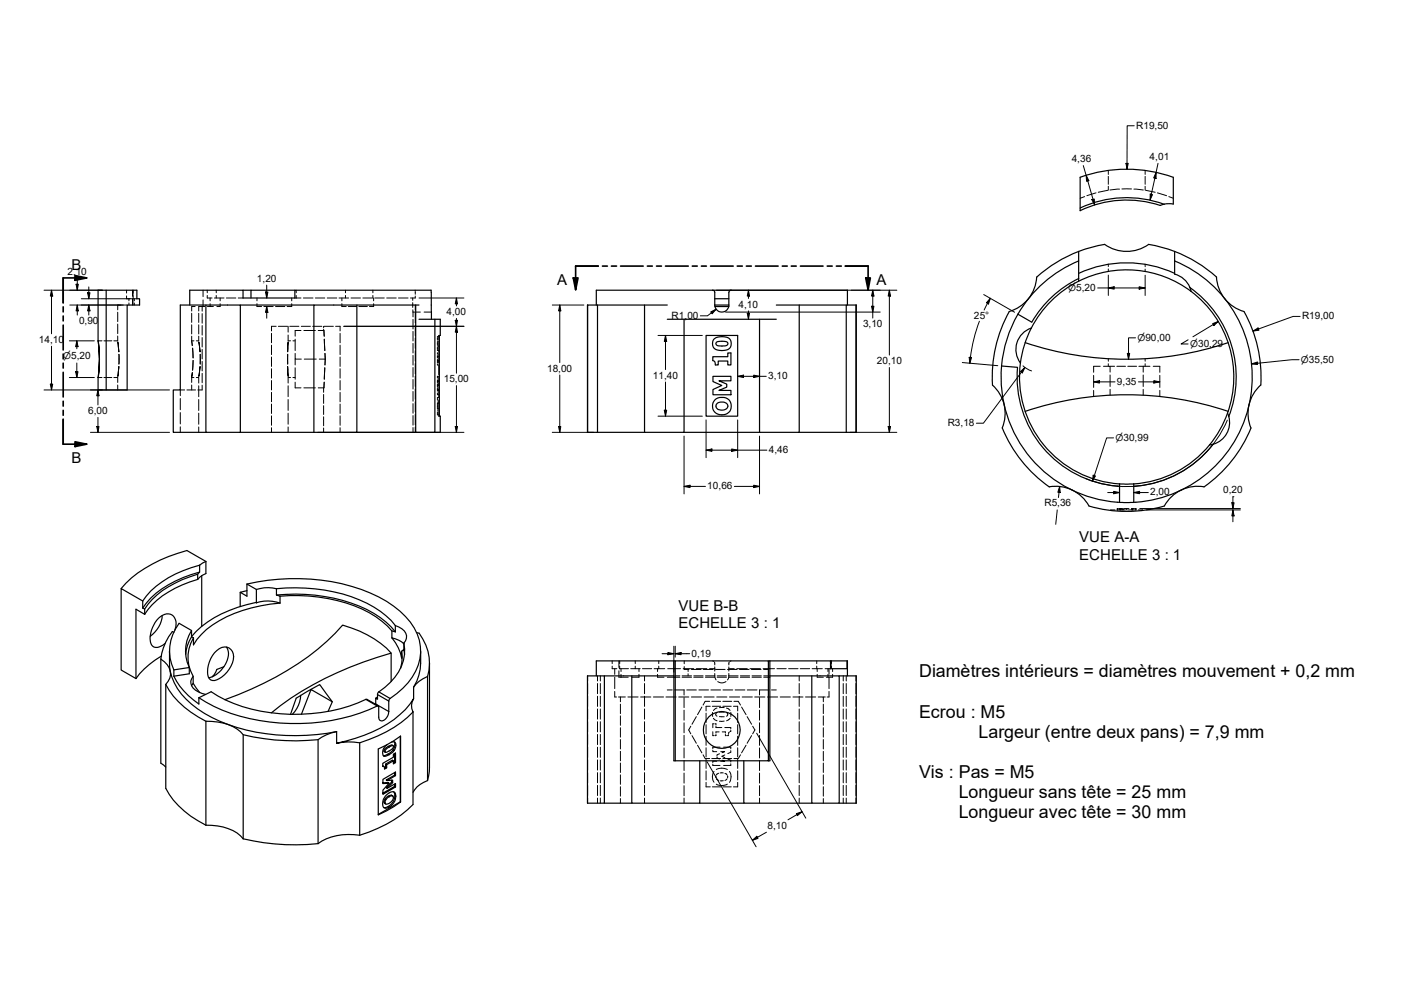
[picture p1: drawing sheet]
<svg xmlns="http://www.w3.org/2000/svg" width="594mm" height="420mm" viewBox="0 0 594 420" stroke-linecap="round" stroke-linejoin="round" font-family="sans-serif">
<!-- layer: Hidden(Default) -->
<g fill="none" stroke="#000" stroke-width=".42">
<path d="M470 72.3v1.7M470 74.8v3.3M470 79v1.6M485.6 72.3v1.7M485.6 74.8v3.3M485.6 79v1.6M459.9 83.4l-1.9 .7M464.8 81.8l-3.9 1.2M469.7 80.7l-4 .8M474.7 80.2l-4 .4M475.7 80.1h4.1M480.8 80.2l4 .4"/>
<path d="M485.8 80.7l4 .8M490.8 81.8l3.9 1.2M495.6 83.4l1.9 .7M470 112v1M470 114v1M485.6 112.1v1M485.6 114.1v1M49.9 132.4v4M49.9 137.4v4.1M51.2 129.3h-1.3v2.1M52.6 129.3h1.3M53.7 123v1.2"/>
<path d="M53.7 125.5v1.2h1.4M54.7 126.7v.9M54.7 128.4v.9M56.2 123v2.6M56.2 126.8v2.5M56.4 123v2.6M56.4 126.8v2.5M56.5 123v1.2M56.5 125.5v1.2M56.6 126.7h1.4M57 126.7v.9M57 128.4v.9"/>
<path d="M81.3 132.8v3.9M81.3 137.7v3.9M82.7 130h-1.4v1.9M84.3 132.8v3.9M84.3 137.7v3.9M85.7 130h-1.4v1.9M85.7 132.9v4.1M85.7 138v4.1M86.1 123v2.8M86.1 127.2v2.8M86.9 130h-1.2v1.9M87.9 125.3v1h2"/>
<path d="M87.9 123v1.1M87.9 130h2.6M89.1 126.3v1.3M89.1 128.8v1.2M90.9 126.3h4.1M91.7 123v1.1M91.7 125.3v1M93.3 128.8v1.2h-1.4M93.3 126.3v1.3M96 126.3h4M101 126.3h2.1M109 128.8v1.2h1.9"/>
<path d="M109 126.3v1.3M111.9 130h3.9M116.8 130h4M117.1 138.3h-2v2M118 138.3h3.9M122.2 138.3v2.5M122.9 138.3h3.8M123.7 128.8v1.2h-2M123.7 126.3v1.3M125 126.3h.2M125.4 126.3h2.2M125.6 123v1.1"/>
<path d="M125.6 125.3v1M127.8 138.3h3.8M128.7 126.3h4M132.6 138.3h3.9M133.7 126.3h4M137.2 138.3v.6M137.2 139.6v.5M137.4 138.3h4M138.7 126.3h4.1M142.3 138.3h1.9v2M143.8 126.3h4M145 128.8v1.2h1.8"/>
<path d="M145 126.3v1.3M146.5 123v1.1M146.5 125.3v1M147.7 130h3.6M148.8 126.3h4M152.1 130h3.7M153.9 126.3h4M158.1 123v1.1M158.1 125.3v1M158.4 126.3v1.3M158.4 128.8v1.2h-1.7M158.9 126.3h4"/>
<path d="M164 126.3h4M169 126.3h4M175 128.3v2M175 126.3v1.1M175.1 131.4v.9M175.1 132.3h3.1M175.1 132.3v2M175.1 135.4v4.1M176 123v.4M176.1 123.6v1.2M176.1 125.5v.8h-2M176.1 129.3v2.2"/>
<path d="M176.1 132.6v4.3M176.1 138v4.3M179.8 132.3h3.1M41.6 144.5h1.6M44.1 144.5h3.3M49.9 142.5v2h-1.6M50 145l.4 4.1zM50.4 150.2v4.1zM50.4 155.4l-.4 4.2zM81.3 144.5l.2 2M81.3 142.5v2M81.3 144.5h.9"/>
<path d="M81.5 158l-.2 2.1zM81.9 151.7l-.2-4.1 .2 4.1M81.9 152.8l-.2 4.2 .2-4.2M84.3 142.5v2h-1.1M84.3 145l.5 4.1zM84.8 155.4l-.5 4.2zM84.9 150.2v4.1zM85.7 143.1v4M85.7 148.1v4.1M85.7 153.2v4.1M85.7 158.3v4M115.1 141.3v4"/>
<path d="M115.1 146.3v4M115.1 151.4v4M115.1 156.3v4M122 150.2v4.1zM122 155.4l.2 4.2zM122.2 145l-.2 4.1zM122.2 142v2.5h1M124.2 144.5h1M125.2 149.8v2.5h2.6M125.2 143.8v4.8M125.2 152.3v2.4M125.2 155.9v4.9"/>
<path d="M127.6 140.1h-2.4v2.4M128.8 140.1h4.9M129 152.3h5.1M134.9 140.1h2.5l.1 2.4M135.4 152.3h2.5M137.5 143.8l.2 4.8M137.7 155.9l-.2 4.9M137.8 149.8l.1 2.5M137.9 152.3l-.1 2.4M144.2 141.3v4M144.2 146.3v4M144.2 151.4v4"/>
<path d="M144.2 156.3v4M175.1 140.5v4.1M175.1 145.6v4M175.1 150.7v4.1M175.1 155.8v4.1M176.1 143.4v4.3M176.1 148.8v4.3M176.1 154.2v4.3M176.1 159.6v4.3M185.5 143.2v1M185.5 144.9v1.5M185.5 147.2v1"/>
<path d="M185.5 148.4l.2 .2M185.5 150.7v1.1M185.5 152.4l.2 .7M185.5 153.3v.5M185.5 154.3l.2 .4M185.5 153.5h.2M185.5 152.9h.2M185.5 151.2h.2M185.5 144.7h.2M185.5 146.7h.2M185.7 142.7l-.2 .3M185.7 149.6l-.2 .6"/>
<path d="M185.7 159.6l-.2 .7M185.9 154.7h.2M185.9 153.5h.2M185.9 152.9h.2M185.9 151.2h.2M185.9 149.6h.2M185.9 153.1h.2M185.9 159.6h.2M185.9 142.7h.2M185.9 148.6h.2M185.9 144.7h.2M185.9 146.7h.2"/>
<path d="M186.1 145.1v4M186.1 150v4M186.1 154.9v4M186.1 159.8v3.9M186.3 142.2h-.2v2M463.7 159.2v5.1M466.5 155.3h-2.8v2.5M467.9 155.3h2.8v2.5M470 152.1v1M470 154.2v1.1M470.7 155.3h1.9M470.7 159v4.9"/>
<path d="M473.6 155.3h3.7M478.2 155.3h3.8M482.9 155.3h4.7M484.8 155.3v2.5M484.8 159v4.9M485.6 152.1v1M485.6 154.2v1.1M489 155.3h2.8v2.5M491.8 159.2v5.1M41.6 160.1h1.6M44.1 160.1h3.3M48.3 160.1h1.6v2.1"/>
<path d="M49.9 163.2v2.1M76.5 169v4.7M76.5 174.9v4.8M78.3 165.3h-1.8v2.4M79.2 165.3h3.7M81.3 163.2v2.1M82.2 160.1h-.9v2.1M83.2 160.1h1.1v2.3M84.3 163.6v4.6M84.3 169.4v4.6M84.3 175.2v4.7M85.7 163.3v2h-1.8"/>
<path d="M115.1 161.3v4M115.1 166.3v4M115.1 171.3v4M115.1 176.3v4M122.2 163.6v4.6M122.2 169.4v4.6M122.2 175.2v4.7M123.2 160.1h-1v2.3M124.2 160.1h1M125.2 162v2.4h2.4M128.8 164.4h4.9M137.2 164.4v1.9"/>
<path d="M137.2 167.2v3.8M137.2 172v3.7M137.2 176.7v3.8M137.5 162l-.1 2.4h-2.5M144.2 161.3v4M144.2 166.3v4M144.2 171.3v4M144.2 176.3v4M175.1 160.9v4.1M175.1 166v4.1M175.1 171.1v4.1M175.1 176.2v4.1"/>
<path d="M176.1 165v4.3M176.1 170.3v4.4M176.1 175.7v4.4M185.5 161l.2 .8M185.5 164.6l.2 .5M185.5 166.6l.2 .8M185.5 161.8v.5M185.5 163.4v.6M185.5 165.1v.7M185.5 170.9v2.5M185.5 174.6l.2 1.3M185.5 161.5h.2"/>
<path d="M185.5 164.1h.2M185.5 165.5h.2M185.5 170.5h.2M185.5 171h.2M185.5 173.3h.2M185.5 173.9h.2M185.7 162.9v.5M185.7 168.5l-.2 1.2M185.9 161.5h.2M185.9 162.9h.2M185.9 164.1h.2M185.9 165.5h.2"/>
<path d="M185.9 161.8h.2M185.9 163.4h.2M185.9 165.1h.2M185.9 167.4h.2M185.9 170.5h.2M185.9 171h.2M185.9 175.9h.2M185.9 168.5h.2M185.9 173.3h.2M185.9 173.9h.2M186.1 164.7v3.9M186.1 169.6v3.9"/>
<path d="M186.1 174.5v1.9h.2M463.7 165.5v2.6M470.7 165.1v2.4M484.8 165.1v2.4M491.8 165.5v2.6M76.5 181v2.3M84.3 181v2.3M115.1 181.3v2M122.2 181v2.3M137.2 181.5v1.8M144.2 181.3v2M175.1 181.3v2"/>
<path d="M176.1 181.1v2.2M471 216.4v.1M472.8 216.2l-1.8 .1M473.8 215.6h.4M473.8 216l3.5 .2M474 215.6v.2M474 216v.2M474.5 215.6l1.3 .2M474.8 215.6v.2M474.8 216v.2M475 215.6v.2M475 216v.2"/>
<path d="M475.2 215.6v.2M475.2 216v.2M475.8 216v.2M476.2 215.6v.2M476.2 216v.2M476.5 215.6v.2M476.5 216v.2M476.8 215.6h1.9M477.7 215.6v.2M477.7 216v.2M478.2 216.2h3.6M479.7 215.6h1.4"/>
<path d="M479.8 215.6v.2M479.8 216v.2M480.3 215.6v.2M480.3 216v.2M481.4 215.6l.3 .2M481.6 215.6v.2M481.6 216v.2M481.7 216v.2M482.7 216.2l1.7 .1M484.4 216.4v.1M249.2 286.6v2.1M249.2 289.8v4.3"/>
<path d="M249.2 295.2v4.3M253.4 286.6v2.1M253.4 289.8v4.3M253.4 295.2v4.3M254.6 286.6v2.1M254.6 289.8v4.3M254.6 295.2v4.3M259.6 282.4v1.1h2M259.6 280.2v1.1M260.7 293.2v2.3h.7M260.7 283.5v2.4M260.7 287.1v4.9"/>
<path d="M262.3 295.5h2.9M262.4 284.4v2.7h.3M262.4 280.2v2.8M262.6 283.5h3.9M262.8 280.2v1.1M262.8 282.4v1.1M263 287.1h3.4M263.1 295.5v2M263.1 298.6v4M263.3 283.5v1.2M263.3 285.9v1.2M266.3 295.5h4.3"/>
<path d="M267.5 283.5h4M269.4 280.2v1.1M269.4 282.4v1.1M271 283.5v1.2M271 285.9v1.2h-3.1M271.7 295.5h4.3M272.4 283.5h4M273.3 286.6v2.1M273.3 289.8v4.3M273.3 295.2v4.3M277.1 295.5h4.3M277.4 283.5h4.5"/>
<path d="M278.8 285.9v1.2h2.8M278.8 283.5v1.2M279.3 280.2v1.1M279.3 282.4v1.1M282.4 295.5h4.3M283 292.5h2.1M283 287.1h2.8M283.1 283.5h2.7M286.1 292.5h4.1M286.3 283.5h2.2M286.3 287.1h2M286.3 286.6h2"/>
<path d="M287.8 295.5h4.3M289.2 287.1h4M289.2 286.6h4M289.7 283.5h4.4M290.1 292.5v2.2M290.1 295.8v4.2M290.1 280.2v1.2M290.1 282.6v1.2h2.1M291.2 292.5h4.1M291.8 283.8v.9M291.8 285.7v.9M293.2 295.5h4.3"/>
<path d="M293.2 283.8h4M294.2 287.1h3.9M294.2 286.6h3.9M295.3 283.5h4.4M296.4 292.5h4M297.6 299.8l-1.8 3.2M298.3 283.8h4.1M298.6 295.5h4.2M299.1 287.1h4M299.1 286.6h4M300.9 283.5h2.2M300.9 297.3h-1.9l-.9 1.6"/>
<path d="M301.2 299.4h-1.8v2M301.4 292.5h4.2M301.8 297.3h3.8M302.1 299.4h3.5M302.2 280.2l.4 .2M303 280.7l.1 1.2M303.1 286.6l.6 1.7M303.1 282.7v1.8M303.1 285.5v1.1M303.4 283.8h4.1M303.9 295.5h4.3M304.1 287.1h3.9"/>
<path d="M304.1 286.6h3.9M304.4 289a2.95 2.95 0 0 0 3.4 0M306.5 299.4h3.6M306.5 297.3h3.8M306.6 292.5h4.1M308.5 283.8h4M309 287.1h4M309 286.6h4M309.1 282.7v1.8M309.1 286.6l-.6 1.7M309.1 283.5h2.2M309.1 285.5v1.1"/>
<path d="M309.2 280.7l-.1 1.2M309.3 295.5h4.3M310 280.2l-.4 .2M311 299.4h1.8v2M311.2 297.3h1.9l.9 1.6M311.7 292.5h4.1M312.4 283.5h4.5M313.6 283.8h4M313.9 287.1h4M313.9 286.6h4M314.5 299.8l1.9 3.2M314.7 295.5h4.3"/>
<path d="M316.9 292.5h4.1M318 283.5h4.5M318.6 283.8h4.1M318.9 287.1h3.9M318.9 286.6h3.9M320 295.5h4.4M322.1 295.8v4.2M323.6 283.5h2.2M323.8 283.8h2M323.8 287.1h2M323.8 286.6h2M325.4 295.5h4.4"/>
<path d="M326.1 292.5h-4.1l.1 2.2M326.5 283.5h1.9M327.2 292.5h2M329.4 283.5h4M330.8 295.5h4.4M334.4 283.5h4M336.2 295.5h4.3M338.9 286.6v2.1M338.9 289.8v4.3M338.9 295.2v4.3M339.3 283.5h4M341.6 295.5h4.3"/>
<path d="M344.4 283.5h4.3M346.3 280.2v1.1M346.3 282.4v1.1M346.5 285.9v1.2h2.6M346.5 283.5v1.2M347 295.5h2.1v2M349.1 295.5h.8M349.1 298.6v4M349.9 283.5h2.3M351.1 283.5v1.2M351.1 285.9v1.2M351.5 293.2v2.3h-.8"/>
<path d="M351.5 283.5v2.4M351.5 287.1v4.9M352.6 280.2v1.1M352.6 282.4v1.1M353.1 285.9v1.2h-2.7M353.1 283.5v1.2M357.6 286.6v2.1M357.6 289.8v4.3M357.6 295.2v4.3M358.8 286.6v2.1M358.8 289.8v4.3M358.8 295.2v4.3"/>
<path d="M363 286.6v2.1M363 289.8v4.3M363 295.2v4.3M249.2 300.6v4.3M249.2 306v4.3M249.2 311.4v4.3M249.2 316.8v4.3M253.4 300.6v4.3M253.4 306v4.3M253.4 311.4v4.3M253.4 316.8v4.3M254.6 300.6v4.3"/>
<path d="M254.6 306v4.3M254.6 311.4v4.3M254.6 316.8v4.3M263.1 303.5v4M263.1 308.5v4M263.1 313.5v4M263.1 318.6v4M273.3 300.6v4.3M273.3 306v4.3M273.3 311.4v4.3M273.3 316.8v4.3M290.1 301.1v4.3"/>
<path d="M290.1 306.4v4.3M290.1 311.8v4.2M290.1 317.1v4.3M292.9 307.9l-.9 1.6 .9 1.6M293.4 311.9l1.9 3.2M295.3 303.8l-1.9 3.3M295.8 316l1.8 3.2M299.4 302.4v3.9M299.4 307.3v3.8M299.4 312.1v3.9M299.4 317v3.9M302.2 302v1.8"/>
<path d="M302.3 318.1v.6h1.6M302.3 310.2v1.7h.4M302.5 304.5l1.5 1.1M302.7 306.9h-.4v1.6M303.1 306.9h.5v.5M303.6 307.9v.6h2.5M303.6 311.4v.5h-.5M304 300.2l-1.5 1M304 302.1l-.5 .8 .5 .7M304.9 310.3h-1.3v.5M305.1 300h2M305.1 303.8l2 .1"/>
<path d="M305.1 301.9h2M305.1 319.6l-1.1 .4v.5M305.3 316.8h-3v.6M305.6 318.7h1.7l-1.1 .4M306.3 310.3h1.3v.5M306.8 316.8h3.1v.7M307.1 305.7l-2 .1M307.3 308.5h2.6v.5M307.6 311.4v.5h.4M308 300.2l1.6 1M308 302.1l.2 .1a.78 .78 0 0 1 .4 .7 .78 .78 0 0 1-.6 .7M308.9 311.4v.5h-.5"/>
<path d="M309.2 310.4l-.3 .7M309.6 304.5l-1.5 1.1M309.9 309.5v.6l-.3 .1M309.9 318.2v.7l-1.3 .6M309.9 302v1.8M312.8 302.4v3.9M312.8 307.3v3.8M312.8 312.1v3.9M312.8 317v3.9M316.4 316l-1.9 3.2M316.8 303.8l1.9 3.3M318.7 311.9l-1.9 3.2"/>
<path d="M319.2 307.9l.9 1.6-.9 1.6M322.1 301.1v4.3M322.1 306.4v4.3M322.1 311.8v4.2M322.1 317.1v4.3M338.9 300.6v4.3M338.9 306v4.3M338.9 311.4v4.3M338.9 316.8v4.3M349.1 303.5v4M349.1 308.5v4M349.1 313.5v4"/>
<path d="M349.1 318.6v4M357.6 300.6v4.3M357.6 306v4.3M357.6 311.4v4.3M357.6 316.8v4.3M358.8 300.6v4.3M358.8 306v4.3M358.8 311.4v4.3M358.8 316.8v4.3M363 300.6v4.3M363 306v4.3M363 311.4v4.3"/>
<path d="M363 316.8v4.3M249.2 322.2v4.3M249.2 327.6v4.3M249.2 333v4.3M249.2 338.4v2.1M253.4 322.2v4.3M253.4 327.6v4.3M253.4 333v4.3M253.4 338.4v2.1M254.6 322.2v4.3M254.6 327.6v4.3M254.6 333v4.3"/>
<path d="M254.6 338.4v2.1M263.1 323.5v4M263.1 328.5v4M263.1 333.5v4M263.1 338.6v1.9M273.3 322.2v4.3M273.3 327.6v4.3M273.3 333v4.3M273.3 338.4v2.1M290.1 322.4v4.3M290.1 327.8v4.2M290.1 333.1v4.3"/>
<path d="M290.1 338.4v2.1M298.1 320l.9 1.6h1.9M299.4 331.7v1.9h1.8M299.4 321.9v3.9M299.4 326.8v3.9M301.8 321.6h3.8M302.1 333.6h3.5M302.3 324v.5h3M302.8 327.1a4.1 4.1 0 0 0 0 4.5M303.6 328.9v.9M303.7 326.2l.2-.1a5.3 5.3 0 0 1 4.5 .1M303.7 332.5l2.4 .5 2.3-.5"/>
<path d="M303.8 330.2l.9 .7M303.9 322.7h-1.6v.6M304 320.9v.5l1.1 .4M304.7 327.8l-.9 .7M305.4 327.7h1.3M306.2 322.3l1.1 .4h-1.7M306.5 333.6h3.6M306.5 321.6h3.8M306.7 331l-1.3 .1M307.3 320.1l-1.2 .6 1.2 .5M307.4 327.9l.9 .6M308.3 330.2l-.9 .7"/>
<path d="M308.5 328.9v.9M308.6 321.8l1.3 .6v.7M309.3 327.1a4.2 4.2 0 0 1 0 4.6M309.9 323.8v.7h-3.1M312.8 331.7v1.9h-1.8M312.8 321.9v3.9M312.8 326.8v3.9M314 320l-.9 1.6h-1.9M322.1 322.4v4.3M322.1 327.8v4.2M322.1 333.1v4.3M322.1 338.4v2.1"/>
<path d="M338.9 322.2v4.3M338.9 327.6v4.3M338.9 333v4.3M338.9 338.4v2.1M349.1 323.5v4M349.1 328.5v4M349.1 333.5v4M349.1 338.6v1.9M357.6 322.2v4.3M357.6 327.6v4.3M357.6 333v4.3M357.6 338.4v2.1"/>
<path d="M358.8 322.2v4.3M358.8 327.6v4.3M358.8 333v4.3M358.8 338.4v2.1M363 322.2v4.3M363 327.6v4.3M363 333v4.3M363 338.4v2.1"/>
</g>
<g fill="#000">
<circle cx="137.9" cy="152.3" r=".19"/>
<circle cx="137.4" cy="164.4" r=".19"/>
<circle cx="473.8" cy="215.6" r=".19"/>
</g>
<!-- layer: Visible(Default) -->
<g fill="none" stroke="#000" stroke-width=".51">
<path d="M458 75.2a58.6 58.6 0 0 1 39.5 0v11.3l-3.8 .1M458 75.2v14.1M493.7 86.6a46.4 46.4 0 0 0-35.7 1.6M493.7 86.6l-.5 .1a3.4 3.4 0 0 1-3.1-.2 45.4 45.4 0 0 0-32.1 2.8M457.4 106.6v12.6M457.4 119.2a45.4 45.4 0 0 1 47.6 4.3M457.4 119.2a45.4 45.4 0 0 0-20.1 19.9M457.4 110.6a53.2 53.2 0 0 0-32.7 44.6M457.4 106.6l-4.1 1.8-5.3 2.8-4.9 3.4-3.5 2.9a16.1 16.1 0 0 1-11.7 14.6 57.3 57.3 0 0 0-7 31.2 16.1 16.1 0 0 1 4.1 18.2 57.4 57.4 0 0 0 19.9 24.9 15.9 15.9 0 0 1 16.8 8.1M457.4 115.9a48.4 48.4 0 0 1 40.7 0M457.4 106.6l5.9-1.9 5.1-1.1a16.1 16.1 0 0 0 18.7 0l6.1 1.4 4.9 1.6M457.4 118.1a46.4 46.4 0 0 0-19.9 18.5"/>
<path d="M498.1 110.6a53.2 53.2 0 0 1 32.1 58.1 53.2 53.2 0 0 1-49.4 44.3M498.1 116.2v-9.6l8.1 3.9a55.4 55.4 0 0 1 9.6 7 16.1 16.1 0 0 0 11.7 14.6 56.6 56.6 0 0 1 7.1 31.2 16 16 0 0 0-4.2 18.2 56.6 56.6 0 0 1-19.9 25 15.9 15.9 0 0 0-16.8 8M498.1 116.2a9.6 9.6 0 0 1 7 7.3M45 123v42.3h8.9v-36h5.3v-2.6h-1.2v-3.7h-16.4v21.5M80.5 129.3v-6.3h22.6v3.3h21.9v-3.3h57.8l.1 12.4M87.3 129.3v54h14.6v-54h-25.4v36h-3v18h13.8M101.9 129.3h31.2M103.1 123h3.3M125 123h-18.6v3.3M151.3 129.3v54h-18.2M176.3 129.3v54h8.1v-47.9M177.7 135.4h9v6.8h-.4v34.2h.4v6.9h-2.3"/>
<path d="M177.7 129.3h-44.6v54M249.1 129.3h.1M249.1 129.3v54M249.2 129.3h4.2v54h-4.2zM252.9 129.3v-6.3h106.4v6.3M253.4 129.3h29.6M273.3 129.3v54h16.8v-47.9M283 135.4h46.2M302.2 123l.6 .3 .3 .6v5.4M303.1 129.3a2.98 2.98 0 0 0 3 3 2.98 2.98 0 0 0 3-3M303.1 129.3h6M303.1 126.7h6"/>
<path d="M303.1 130h6M310 123l-.6 .3-.3 .6v5.4M329.2 129.3h29.6M338.9 129.3v54h-16.8v-47.9M363 129.3h-4.2v54M431.6 133.2l5.9 3.4M437.3 139.1l-2.9 7.2-1.7 7.6M437.3 139.1a9.6 9.6 0 0 0-4.6 14.8M504.5 121.9a46.5 46.5 0 0 1 16.5 54.8M505 123.5a45.4 45.4 0 0 1 15.5 51.6M41.6 144.5a53.2 53.2 0 0 1 0 15.6 53.2 53.2 0 0 0 0-15.6zM299.4 142.2h13.4v34.2h-13.4z"/>
<path d="M302.3 151.2h6.3v-1.6h1.3v5.1h-1.3v-1.6h-4.1v1.6h-1.2a1.42 1.42 0 0 0-1-1.8zM302.3 159.6h7.6v1.9h-5l3.3 1.4v1.2l-3.3 1.4h5v1.9h-7.6v-2.3l3.8-1.7-3.8-1.6zM302.7 143.8a5.9 5.9 0 0 1 6.8 0 2.92 2.92 0 0 1 .3 3.2 2.92 2.92 0 0 1-2.8 1.6 3.7 3.7 0 0 1-4.8-2.2v-1.5zM303.7 145.2a6 6 0 0 1 4.8 0v1l-.7 .4a6.6 6.6 0 0 1-4.1-.4zM424.7 155.2l6.7 .5M424.7 155.2a53.2 53.2 0 0 0 50 57.8M431.5 155.8a46.5 46.5 0 0 0 42.3 50.3M432.7 153.9a45.4 45.4 0 0 0 42 51.3M434.7 145.3a135 135 0 0 0 86.1 0M41.6 160.1v5.2h3.4M303.2 169.5a4 4 0 0 1 4.7-.7 4 4 0 0 1 2.1 4.2 3.9 3.9 0 0 1-5.6 2.6 3.9 3.9 0 0 1-1.2-6.1zM304.2 171a3.5 3.5 0 0 1 4.3 .5 2.09 2.09 0 0 1-.8 2.1 2.09 2.09 0 0 1-2.2 .2l-.6-.1a1.54 1.54 0 0 1-1.3-1.1 1.54 1.54 0 0 1 .6-1.6z"/>
<path d="M434.7 174.4a135 135 0 0 1 86.1 0M520.5 175.1a9.6 9.6 0 0 1-7.6 13.5M520.5 175.1l-3.2 7.1-4.4 6.4M101.9 183.3h31.2M151.3 183.3h25M249.1 183.3h.1M253.4 183.3h19.9M290.1 183.3h32M338.9 183.3h24.2v-54l-.1 54M512.9 188.6a45.4 45.4 0 0 1-32.2 16.6M514.5 188.3a46.5 46.5 0 0 1-32.9 17.8M461.7 214.5a57 57 0 0 0 32 0"/>
<path d="M473.8 206.2h.9M474.7 213h6.1M474.7 205.1h6.1M474.7 205.1v7.9M480.8 205.1v7.9M481.6 206.2h-.8M84.6 239.6v2.9l-.8 .9v2.3M84.6 239.6a42.7 42.7 0 0 0-22.5 13l-1.6 2.2M87.3 238l-2.7 1.6M87.3 238v5.2l-1.4 .7-2.1 1.8M87.3 238l-8.1-4.6a58.3 58.3 0 0 0-25.8 13.8l-2 2.3M60.5 254.8l-9.1-5.3v34.6l6.3 3.6"/>
<path d="M60.5 257.8l.8 .4v2.3M60.5 254.8v3M83.8 243.4a41.6 41.6 0 0 0-21 12.7l-1.5 2.1M83.8 245.7a41.6 41.6 0 0 0-21 12.7l-1.5 2.1M84.6 242.5a43.3 43.3 0 0 0-22.5 13.1l-1.6 2.2M85.5 244.1v21.4M101.9 251.1v6.1M104.7 247.6a85.7 85.7 0 0 1 55.9 5.5 31.6 31.6 0 0 1 17.2 18.3 20.9 20.9 0 0 1-7 20.4l-5.8 4.8-.2 5.1a3.8 3.8 0 0 1-3.2 3.9l-.6-.3-.3-.7-.3-5.3a85.3 85.3 0 0 1-69.8 .1l-6.3-3.6M104.7 247.6v5.2l-2.8-1.7 2.8-.7M104.7 247.6l4 2.3M108.7 255.6a15.7 15.7 0 0 1 10 .1M108.7 255.6a46.2 46.2 0 0 0-27.5 14.3"/>
<path d="M108.7 249.9v5.7M117.2 249.6a70.4 70.4 0 0 1 41.4 7.8 32.1 32.1 0 0 1 9 7.8M117.2 249.6a15.5 15.5 0 0 0-8.5 .3M117.2 252.3a71.7 71.7 0 0 1 41.4 7.8 32.1 32.1 0 0 1 9 7.8M117.2 249.6v2.7M117.2 252.3l1.5 .5M118.7 252.8a69.4 69.4 0 0 1 38 7 35.4 35.4 0 0 1 9.5 7.7M118.7 255.7a58.1 58.1 0 0 0-31.1 11.2l-4.1 4.2-1.5 2.3v-3M118.7 252.8v2.9M61.3 260.5l-3.6-2.2v29.4M68.2 279.4v44.2l2.1 1.6M68.4 278.2a35.8 35.8 0 0 0-10.7 9.5"/>
<path d="M68.8 261a11.9 11.9 0 0 1-5.1 8.8M71.9 276a23.8 23.8 0 0 0 9.3 22.6 65.8 65.8 0 0 0 35.8 13 93.3 93.3 0 0 0 25.7-1.4 19.8 19.8 0 0 0-7.8 3.4 96.9 96.9 0 0 1-31.8-2.1 19.3 19.3 0 0 0-15.8-5.7M73.7 268.1l-.6-.3a22.9 22.9 0 0 0-4.9 11.6 6.6 6.6 0 0 1 2.1 10.8M74.2 267.1a4.6 4.6 0 0 0-2.8-6.8 8.5 8.5 0 0 0-7.1 6.8 6.8 6.8 0 0 0 .5 6.9 4.1 4.1 0 0 0 5.2-1.2M81.2 267.3l-5.3-3a18.9 18.9 0 0 0-2.2 19.7M81.2 270a16.1 16.1 0 0 0-2.5 7.4M81.2 267.3a16.2 16.2 0 0 0-.9 15.7M81.2 267.3v2.7M81.2 270l.8 .4M82 270.4a15.8 15.8 0 0 0-.1 16.3 4.1 4.1 0 0 0 2.2 6.6l3.1 1.1M91 276.7a4.7 4.7 0 0 1 6.9-1.3 6 6 0 0 1 0 7.1 10.2 10.2 0 0 1-7.8 6 2.96 2.96 0 0 1-2.1-3.7 13.2 13.2 0 0 1 3-8.1zM96 274.4a7.5 7.5 0 0 1-1.6 8.9 9.5 9.5 0 0 1-5.9 4"/>
<path d="M165.9 276.9v12.1M166.2 270.4a18.5 18.5 0 0 1 4.1 8.7v-3M166.2 270.4a10.3 10.3 0 0 1 5.1 2.6M166.2 267.5l1.4 .4M166.2 267.5v2.9M167.6 265.2a6.5 6.5 0 0 1 4.8 4.3l-.4 2.2-.7 .9M167.6 265.2v2.7M170.3 276.1l.3 2.5-.7 4.8M170.3 276.1l1-.8 .3 2.1M171.3 272.6a19.2 19.2 0 0 1-8 18.8l-3.1 2.5-.1 2.6-.8-.5v2.6M171.3 272.6v2.7M176.6 268.2l1.1 .3a20.6 20.6 0 0 1 3.6 18.3 12.9 12.9 0 0 0-5.9 4.5 23.2 23.2 0 0 0 3-15.3"/>
<path d="M70.3 290.2a36.6 36.6 0 0 0 17 15.6M70.3 290.2v44a36.6 36.6 0 0 0 17 15.7M73.7 284l6.6-1v2.7l-6.6 1M73.7 286.7a30.7 30.7 0 0 0 10.6 11.8v-2.7M73.7 284v2.7M81.9 289.7l2.8 4M81.9 286.7v3M81.9 289.7l-.7 1M84.3 295.8l5.2-2.5a66.5 66.5 0 0 0 42.4 9.3 73.3 73.3 0 0 0 23.7-6.1l4.8 2.8M94.9 282.7l-3 1.1-1 2.2-.9 .9M95.4 296.7a124.4 124.4 0 0 0 46.7-28.2l3.2-3.5a43.9 43.9 0 0 1 20.6 11.9 138.8 138.8 0 0 0-50.8 25.3M127.5 294.8a12.2 12.2 0 0 1-3.5 8.1"/>
<path d="M131.8 292.3h.1M140.9 297.5l-5.3-7.3-10 5.8-2.4 6.9M160.1 295.5l-.8 .5M181.3 286.8v44.1M182.1 281.2v44.1l-.8 5.6M249.1 286.6h7.2v53.9h-7.2zM256.3 286.6h29.5M267.9 286.6v53.9h28.8v-17.9M285.8 283.5h.5M285.8 280.2v42.4h.5M285.8 287.1h.5M286.3 280.2h39.5v42.4h-39.5z"/>
<path d="M286.3 280.2h-33.4v6.4M325.8 280.2h.7M325.8 283.5h.7M325.8 287.1h.7M326.5 280.2h25.7v3.3h7l.1-3.3v6.4M326.5 286.6h29.4v53.9h-11.7v-53.9M326.5 280.2v42.4h-.7M352.2 280.2h7M352.4 280.2v3.3M355.9 286.6h7.2v53.9h-7.2M87.3 305.8v44.1M103.1 311.5v44.1"/>
<path d="M134.9 313.6v44.1M139.1 301.6l1.8-4.1-9-5.2-4.1 10.5M142.7 315.1a58.6 58.6 0 0 0 26.9-12.2l2.3-2.1 3.5-4.6a5.6 5.6 0 0 0-.3 5.7 51 51 0 0 1-22.6 13 25.3 25.3 0 0 0-9.8 .2zM152.5 314.9v39.2M160.4 317.5l3.4-1.6 6.1-3.8v27.9l-6.1 3.8-3.4 1.7zM163.6 317.7l1.9-1.2 1.3-.4a3.1 3.1 0 0 1-2.6 2.7l-.9 .1zM165.9 314.7l.7-.2a1.4 1.4 0 0 1 1.2 2.1 5.6 5.6 0 0 1-4.9 4 3.3 3.3 0 0 1 1.4-5M166.7 316.1a3.1 3.1 0 0 0-3.8 1.8l-.1 .7 .6 .3M167.1 314.5a4.7 4.7 0 0 1-4.5 5.8M167.3 319.5v3.6l-.5 .3M169.7 312.2v27.8l-9.3 5.3M175.1 301.9v39.2a51.9 51.9 0 0 1-22.6 13"/>
<path d="M162.3 324.7l.5 .3M163.3 338.8l.3 .2M163.5 324l.5 .2v1.3M163.9 338.7l1.1-.9a1.03 1.03 0 0 1 1.8 .3 3.3 3.3 0 0 1-3.2 2.8 1.43 1.43 0 0 1 .3-2.2zM163.9 337l1.1-.9a1.6 1.6 0 0 1 2-.4 1.6 1.6 0 0 1 .8 1.8 5 5 0 0 1-4.8 5.1 4.1 4.1 0 0 1 .9-5.6zM164 324.2l2.8-1.6-.4-.3-2.9 1.7v1.3l-.4 .2M165 332.1l-2.6 2.9v1.8l5.3-3.1-.4-.3-4.9 2.9M166.1 330.8v.8l.4 .2-2.4 2.4M166.1 331.6l-2.3 2.4 .3 .2 3.6-2v1.5M166.6 337.5a2.86 2.86 0 0 0-3.8 2.5l.8 .9M166.8 322.6v1.3l.9-.6-.4-.2M166.9 335.7a4.8 4.8 0 0 1-4.1 6.7"/>
<path d="M167.3 327.6v1.1l.4 .1-3.6 2.1M167.3 328.7l-3.5 2 .3 .2 2.4-.1v1M167.3 332.5v.9M167.7 323.3v-4l-.9 .5v1.2l-4.5 2.6v1.4l.6 .1 .2 1 .9-.6-.5-.2M167.7 328.8v-1.5l-5.3 3.1v1.8l2.6-.1-.4-.3-2.2 .2M169.7 340h.2M181.3 330.9a11.3 11.3 0 0 0-6.2 5M315.4 322.6v17.9h28.8M87.3 349.9a19.6 19.6 0 0 1 15.8 5.7M103.1 355.6a95.5 95.5 0 0 0 31.8 2.1M152.5 354.1a24 24 0 0 0-17.6 3.6M256.3 340.5h11.6"/>
<path d="M296.7 340.5h18.7"/>
<circle cx="306" cy="309.5" r="7.8"/>
</g>
<!-- layer: Visible Narrow(Default) -->
<g fill="none" stroke="#000" stroke-width=".51">
<path d="M155.1 296.5l4.9 2.8M159.3 298.5l5.5 3.2M160.1 294.5l4.7 2.7M160.7 293.3l4.7 2.8M175.4 291.3v4.9M142.7 310.2v4.9M162.8 318.4l.5 .2M164.6 319.7l.4 .3M164.6 316.5l.4 .2M166.7 317.9l.4 .3M167.4 315.7l.4 .3M162.6 320.4l.3 .2"/>
<path d="M162.8 340l.5 .2M164.6 337.5l.4 .3M166 337.2l.4 .2M167.4 337.3l.4 .2M164.6 341.9l.4 .3"/>
</g>
<!-- layer: Auxiliary View Lines(Default) -->
<g fill="none" stroke="#000" stroke-width=".7">
<path d="M31.8 116.8l5 1-5 1.1zM36.8 117.8h-10v10.6M243.1 117.8h2l-1 5.1zM253.7 112.8h-9.6v10.1M255.5 112.8h2.1M259.3 112.8h2.1M263.1 112.8h9.6M274.5 112.8h2.1M278.4 112.8h2.1M282.2 112.8h9.6M293.6 112.8h2.1M297.4 112.8h2.1"/>
<path d="M301.3 112.8h9.6M312.6 112.8h2.2M316.5 112.8h2.1M320.4 112.8h9.5M331.7 112.8h2.1M335.5 112.8h2.1M339.4 112.8h9.6M350.8 112.8h2.1M354.6 112.8h2.1M358.5 112.8h9.6v10.1M367.1 117.8h2l-1 5.1zM26.8 130.1v2.1"/>
<path d="M26.8 134v2.1M26.8 137.8v10.6M26.8 150.1v2.1M26.8 154v2.1M26.8 157.8v10.5M26.8 170.1v2.1M26.8 174v2.1M26.8 177.8v10.5h10M31.8 187.3l5 1-5 1z"/>
</g>
<path d="M31.8 116.8l5 1-5 1.1zM243.1 117.8h2l-1 5.1zM367.1 117.8h2l-1 5.1zM31.8 187.3l5 1-5 1z" fill="#000"/>
<!-- layer: Dimensions(Default) -->
<g fill="none" stroke="#000" stroke-width=".42">
<path d="M480.9 53.3h-2.9l-.1 18.4M459.4 70.2l4.8 16.7M460.6 74.3l1.1 2.3-.9 .3zM477.5 69.3h.9l-.5 2.4zM490.2 73.1v2.6l-1-.3zM491 69.3l-3.3 15.5M463 84.6l1-.2 .2 2.5zM487.7 82.3l1 .2-1 2.3zM32.8 118h.1M32.8 118v5M470 116.6v8.7M485.6 116.7v8.6"/>
<path d="M18.7 123h24.7M21.8 123l.6 2.5h-1.1zM21.8 123v18.5M29.6 129.3h22.7M32.3 120.5h.9l-.4 2.5zM32.8 129.3l.4 2.5h-.9zM32.8 129.3v4.3M34.5 126.7h22M37.1 124.1h1.1l-.5 2.6zM37.7 129.3l.5 2.5h-1.1zM37.7 121.6v5.1M37.7 129.3v4.3"/>
<path d="M112.6 123.8h1l-.5 2.5zM113.1 130l.5 2.4h-1zM113.1 120.9v5.4M113.1 130v4.9M145.8 138.3h50.9M177.7 126.3h19M193 135.8h1l-.5 2.5zM193.5 138.3l.5 2.5h-1zM193.5 126.3l.5 2.5h-1zM193.5 126.3v3.4M193.5 135v23.2M234.2 129.3h13.4"/>
<path d="M237.4 129.3l.4 2.5h-.9zM237.4 129.3v24.4M301.4 132.2l2.3-1.1-1.7 1.9zM303.7 131.1l-3.7 2.8h-3M303.8 123h76.5M307.7 132.3h65.6M316.9 132.8h.9l-.4 2.6zM317.4 123l.4 2.5h-.9zM317.4 123v3.5M317.4 131.8v3.6M369.6 129.8h1l-.5 2.5zM370.1 123l.5 2.5h-1z"/>
<path d="M370.1 123v11.9M377.1 123l.5 2.5h-1zM377.1 123v27.5M415.3 136.2l-2.7 8.8-1.4 9M417.1 124.9l13.1 7.5M419.9 126.5l-.7 2.4-.9-.5zM419.9 126.5l-2.6 4.9M465.5 122.1h20.1M470 122.1l2.4-.5v1zM483 121.6l2.6 .5-2.6 .5zM514.2 137.2l2.4-.9-1.9 1.7zM516.6 136.3l-10.8 6.5"/>
<path d="M551.3 134.2h-3l-17 6.2M21.8 146.8v18.5M29.4 144.5h10.6M32.1 157.6h1l-.5 2.5zM32.6 144.5l.5 2.5h-1zM32.6 144.5v3.4M32.6 153.9v6.2M237.4 159v24.3M279 142.2h18.8M282.2 142.2l.5 2.6h-1zM282.2 142.2v14.5M312.8 159.6l2.5-.6v1.1z"/>
<path d="M312.8 159.6h12.1M319.6 159l2.5 .6-2.5 .5zM377.1 155.8v27.5M408.1 153.7l15 1.3M411 151.5l1 .1-.8 2.4zM432.8 157.5l1.8-1.7-1.1 2.3zM433.8 155.1l2 1.4 1.7 .8M434.6 155.8l-17.6 23.6h-3M478 149.8h1l-.5 2.5zM481.5 143.2h-3v9.1M503.8 144.1l-3 1.7h3M530.7 154.3l2.4-.8 .1 1z"/>
<path d="M531.3 140.4l2.2-1.4 .3 1zM550.9 152.5h-3.1l-17.1 1.8M18.7 165.3h53.2M21.3 162.9h1.1l-.6 2.4zM29.4 160.1h10.6M41.5 165.3l.5 2.5h-1zM41.5 165.3v6.4M41.5 177v6.3M193.5 163.5v19.8M279 176.4h18.8M281.7 173.9h1l-.5 2.5zM282.2 162v14.4"/>
<path d="M299.4 178v16M312.8 178v16M463.7 161.9l2.5-.5v1zM463.7 161.9h9.1M482.7 161.9h9.1M489.3 161.4l2.5 .5-2.5 .5zM520.4 178.1a46.5 46.5 0 0 1-60.1 24.8M38.4 183.3h33.5M41 180.8h1l-.5 2.5zM134.7 183.3h62M193 180.8h1l-.5 2.5zM234.2 183.3h17.6"/>
<path d="M236.9 180.8h.9l-.4 2.5zM290.1 184.9v24.5M299.4 190.9l2.5-.5v1zM299.4 190.9h25.8M310.3 190.4l2.5 .5-2.5 .5zM322.1 184.9v24.5M360.4 183.3h19.9M376.6 180.8h1l-.5 2.5zM472.2 185.7h-2.9l-6.1 18.3M290.1 206.2l2.5-.5v1zM290.1 206.2h9M311.4 206.2h10.7"/>
<path d="M319.6 205.7l2.5 .5-2.5 .5zM448.3 216.2l-.6 6.1M449.3 206.3l.3 2.5-1-.1zM449.3 206.3l-.5 4.6M463.5 201.5l1 .3-1.3 2.2zM469.7 208.8h5M472.2 208.3l2.5 .5-2.5 .5zM480.8 208.8l2.4-.5v1zM480.8 208.8h6.1M483.3 215.6h42.7M486 216.2h40M522.4 213.1h.9l-.5 2.5z"/>
<path d="M522.8 216.2l.5 2.5h-.9zM522.8 210.6h.1M522.8 210.6v5M522.8 216.2v5M280.7 277.2h5.1M283.2 276.6l2.6 .6-2.6 .4zM285.8 274v11M286.3 277.2l2.5-.6v1zM286.3 277.2h6.2M286.3 274v4.6M320.9 310.9l20.8 36M299.8 323l20.8 36"/>
<path d="M319 356.3l1.9-1.7 .5 .9zM325 352.8l-6 3.5M337.7 345l2.4-.9-2 1.7zM340.1 344.1l-6 3.5"/>
</g>
<g fill="#000">
<path d="M460.6 74.3l1.1 2.3-.9 .3zM477.5 69.3h.9l-.5 2.4zM490.2 73.1v2.6l-1-.3zM463 84.6l1-.2 .2 2.5zM487.7 82.3l1 .2-1 2.3zM21.8 123l.6 2.5h-1.1zM32.3 120.5h.9l-.4 2.5zM32.8 129.3l.4 2.5h-.9zM37.1 124.1h1.1l-.5 2.6zM37.7 129.3l.5 2.5h-1.1zM112.6 123.8h1l-.5 2.5zM113.1 130l.5 2.4h-1z"/>
<path d="M193 135.8h1l-.5 2.5zM193.5 126.3l.5 2.5h-1zM237.4 129.3l.4 2.5h-.9zM301.4 132.2l2.3-1.1-1.7 1.9zM316.9 132.8h.9l-.4 2.6zM317.4 123l.4 2.5h-.9zM369.6 129.8h1l-.5 2.5zM370.1 123l.5 2.5h-1zM377.1 123l.5 2.5h-1zM419.9 126.5l-.7 2.4-.9-.5zM470 122.1l2.4-.5v1zM483 121.6l2.6 .5-2.6 .5z"/>
<path d="M514.2 137.2l2.4-.9-1.9 1.7zM531.3 140.4l2.2-1.4 .3 1zM32.1 157.6h1l-.5 2.5zM32.6 144.5l.5 2.5h-1zM193.5 138.3l.5 2.5h-1zM282.2 142.2l.5 2.6h-1zM312.8 159.6l2.5-.6v1.1zM411 151.5l1 .1-.8 2.4zM432.8 157.5l1.8-1.7-1.1 2.3zM478 149.8h1l-.5 2.5zM530.7 154.3l2.4-.8 .1 1zM21.3 162.9h1.1l-.6 2.4z"/>
<path d="M41.5 165.3l.5 2.5h-1zM281.7 173.9h1l-.5 2.5zM319.6 159l2.5 .6-2.5 .5zM463.7 161.9l2.5-.5v1zM489.3 161.4l2.5 .5-2.5 .5zM41 180.8h1l-.5 2.5zM193 180.8h1l-.5 2.5zM236.9 180.8h.9l-.4 2.5zM299.4 190.9l2.5-.5v1zM310.3 190.4l2.5 .5-2.5 .5zM376.6 180.8h1l-.5 2.5zM290.1 206.2l2.5-.5v1z"/>
<path d="M319.6 205.7l2.5 .5-2.5 .5zM449.3 206.3l.3 2.5-1-.1zM463.5 201.5l1 .3-1.3 2.2zM472.2 208.3l2.5 .5-2.5 .5zM480.8 208.8l2.4-.5v1zM522.4 213.1h.9l-.5 2.5zM522.8 216.2l.5 2.5h-.9zM283.2 276.6l2.6 .6-2.6 .4zM286.3 277.2l2.5-.6v1zM319 356.3l1.9-1.7 .5 .9zM337.7 345l2.4-.9-2 1.7z"/>
</g>
<g font-size="7.6">
<text x="389.8" y="287.2">Diamètres intérieurs = diamètres mouvement + 0,2 mm</text>
<text x="389.8" y="304.2">Ecrou : M5</text>
<text x="414.9" y="312.7">Largeur (entre deux pans) = 7,9 mm</text>
<text x="389.8" y="329.7">Vis : Pas = M5</text>
<text x="406.5" y="338.2">Longueur sans tête = 25 mm</text>
<text x="406.5" y="346.8">Longueur avec tête = 30 mm</text>
</g>
<g font-size="6.3">
<text x="30.3" y="114.3">B</text>
<text x="236.3" y="120.9">A</text>
<text x="371.6" y="120.9">A</text>
<text x="30.3" y="196.4">B</text>
<text x="457.6" y="230">VUE A-A</text>
<text x="457.6" y="237.2">ECHELLE 3 : 1</text>
<text x="287.7" y="259">VUE B-B</text>
<text x="287.7" y="266.2">ECHELLE 3 : 1</text>
</g>
<g font-size="4.3">
<text x="481.8" y="54.6">R19,50</text>
<text x="454.5" y="68.8">4,36</text>
<text x="487.5" y="67.9">4,01</text>
<text x="28.6" y="116.6">2,10</text>
<text x="109" y="119.5">1,20</text>
<text x="313.2" y="130.4">4,10</text>
<text x="33.5" y="137.5">0,90</text>
<text x="189.4" y="133.6">4,00</text>
<text x="284.8" y="135.2">R1,00</text>
<text x="413" y="135.3">25°</text>
<text x="552.1" y="135.4">R19,00</text>
<text x="366" y="138.7">3,10</text>
<text x="16.5" y="145.4">14,10</text>
<text x="371.8" y="154.4">20,10</text>
<text x="232" y="157.6">18,00</text>
<text x="276.9" y="160.6">11,40</text>
<text x="325.8" y="160.8">3,10</text>
<text x="188.2" y="162">15,00</text>
<text x="473.6" y="163.1">9,35</text>
<text x="37.3" y="175.6">6,00</text>
<text x="401.9" y="180.6">R3,18</text>
<text x="326" y="192.1">4,46</text>
<text x="299.9" y="207.4">10,66</text>
<text x="518.7" y="209.2">0,20</text>
<text x="442.8" y="214.7">R5,36</text>
<text x="487.7" y="210">2,00</text>
<text x="293.2" y="278.4">0,19</text>
<text x="325.4" y="351.5">8,10</text>
</g>
<g font-size="3.9">
<text x="452.9" y="123.5">⌀5,20</text>
<text x="482.3" y="144.7">⌀90,00</text>
<text x="504.6" y="147.3">⌀30,29</text>
<text x="26.7" y="152.3">⌀5,20</text>
<text x="551.6" y="154">⌀35,50</text>
<text x="473" y="187.1">⌀30,99</text>
</g>
</svg>
